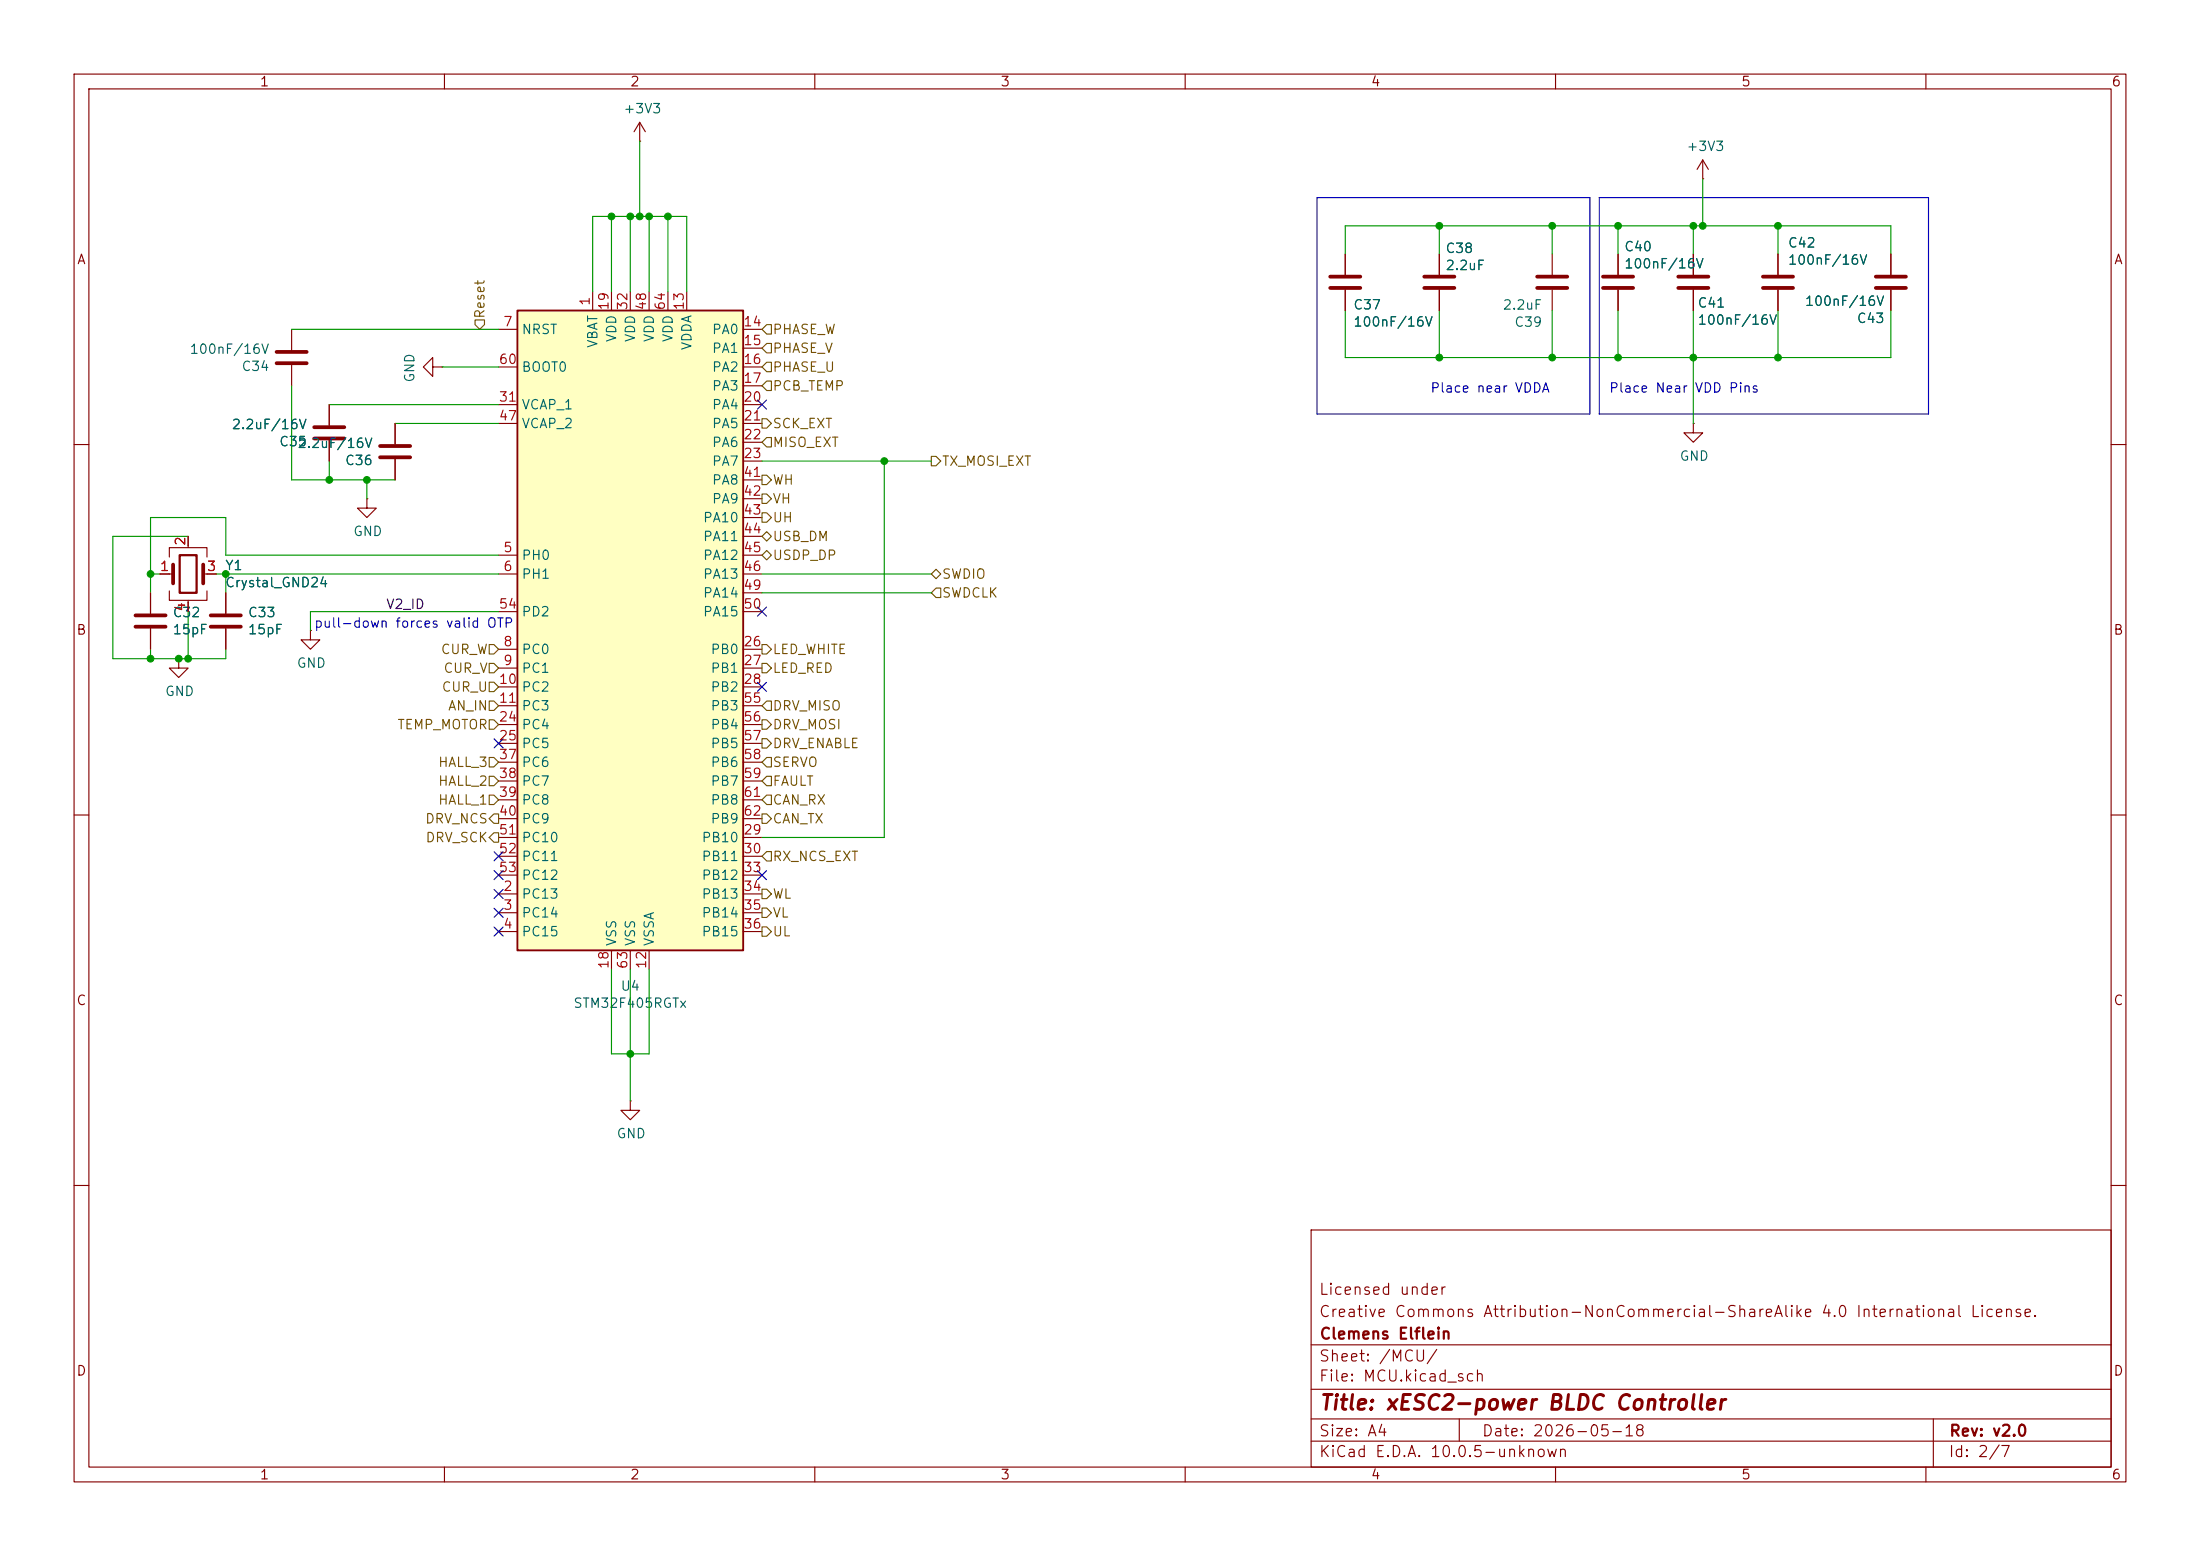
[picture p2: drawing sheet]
<svg xmlns="http://www.w3.org/2000/svg" width="297mm" height="210mm" viewBox="0 0 297 210" stroke-linecap="round" stroke-linejoin="round" font-family="sans-serif">
<g fill="none" stroke="#840000" stroke-width=".15">
<path d="M10 10h277v190h-277zM12 12h273v186h-273zM60 10v2M86.4 19.1h.1M86.4 16.5l-.8 1.3M86.4 16.5l.7 1.3M86.4 16.5v2.6M110 10v2M160 10v2M210 10v2M260 10v2M181.6 34.3v2.8"/>
<path d="M181.6 39.1v2.8M194.3 34.3v2.8M194.3 39.1v2.8M209.5 34.3v2.8M209.5 39.1v2.8M39.4 44.5v2.7M39.4 49.3v2.8M10 60h2M285 60h2M10 110h2M285 110h2M85.1 148.6v1.3h1.3l-1.3 1.2-1.3-1.2h1.3"/>
<path d="M85.1 148.6h.1M10 160h2M177 166h108v32h-108zM285 160h2M60 198v2M110 198v2M160 198v2M177 194.5h108M177 191.5h108M177 187.5h108M177 181.5h108M197 191.5v3"/>
<path d="M210 198v2M260 198v2M261 191.5v6.5"/>
</g>
<path d="M179.6 37.3h4M179.6 38.9h4M192.3 37.3h4M192.3 38.9h4M207.5 37.3h4.1M207.5 38.9h4.1M37.3 49h4.1M37.3 47.5h4.1" fill="none" stroke="#840000" stroke-width=".51"/>
<path d="M69.8 41.9h30.5v86.4h-30.5z" fill="#ffffc2"/>
<path d="M69.8 41.9h30.5v86.4h-30.5z" fill="none" stroke="#840000" stroke-width=".25"/>
<g fill="none" stroke="#840000" stroke-width=".15">
<path d="M80 39.4v2.5M82.5 39.4v2.5M85.1 39.4v2.5M87.6 39.4v2.5M90.2 39.4v2.5M92.7 39.4v2.5M181.6 34.3v2.8M181.6 39.1v2.8M194.3 34.3v2.8M194.3 39.1v2.8M218.4 34.3v2.8M218.4 39.1v2.8"/>
<path d="M228.6 34.3v2.8M228.6 39.1v2.8M229.9 24.1h.1M229.9 21.6l-.8 1.3M229.9 21.6l.7 1.3M229.9 21.6v2.5M240 34.3v2.8M240 39.1v2.8M255.3 34.3v2.8M255.3 39.1v2.8M44.4 54.6v2.8M44.4 59.4v2.8"/>
<path d="M53.3 57.2v2.7M58.4 49.5v-1.2l-1.3 1.2 1.3 1.3v-1.3h1.3M59.7 49.5h.1M67.3 44.5h2.5M67.3 49.5h2.5M67.3 54.6h2.5M67.3 57.2h2.5M100.3 44.5h2.6M100.3 47h2.6M100.3 49.5h2.6M100.3 52.1h2.6M100.3 54.6h2.6"/>
<path d="M100.3 57.2h2.6M100.3 59.7h2.6M228.6 57.2v1.2h1.3l-1.3 1.3-1.3-1.3h1.3M228.6 57.2h.1M21.6 77.5h1.8M22.9 75.2v-1.3h5v1.3M22.9 79.8v1.2h5v-1.2M25.4 72.4v1.5M27.4 77.5h1.8M49.5 67.3v1.3h1.3l-1.3 1.3-1.2-1.3h1.2M49.5 67.3h.1M53.3 62v2.8"/>
<path d="M67.3 74.9h2.5M67.3 77.5h2.5M100.3 74.9h2.6M100.3 77.5h2.6M100.3 62.2h2.6M100.3 64.8h2.6M100.3 67.3h2.6M100.3 69.9h2.6M100.3 72.4h2.6M20.3 80v2.8M20.3 84.8v2.8M24.1 88.9v1.3h1.3l-1.3 1.2-1.2-1.2h1.2"/>
<path d="M24.1 88.9h.1M25.4 81v1.6M30.5 80v2.8M30.5 84.8v2.8M41.9 85.1v1.3h1.3l-1.3 1.2-1.3-1.2h1.3M41.9 85.1h.1M67.3 87.6h2.5M67.3 90.2h2.5M67.3 92.7h2.5M67.3 95.3h2.5M67.3 97.8h2.5M67.3 82.6h2.5"/>
<path d="M100.3 87.6h2.6M100.3 90.2h2.6M100.3 92.7h2.6M100.3 95.3h2.6M100.3 97.8h2.6M100.3 80h2.6M100.3 82.6h2.6M67.3 100.3h2.5M67.3 113h2.5M67.3 115.6h2.5M67.3 118.1h2.5M67.3 102.9h2.5"/>
<path d="M67.3 105.4h2.5M67.3 108h2.5M67.3 110.5h2.5M100.3 100.3h2.6M100.3 113h2.6M100.3 115.6h2.6M100.3 118.1h2.6M100.3 102.9h2.6M100.3 105.4h2.6M100.3 108h2.6M100.3 110.5h2.6M67.3 120.7h2.5"/>
<path d="M67.3 123.2h2.5M67.3 125.7h2.5M82.5 128.3v2.5M85.1 128.3v2.5M87.6 128.3v2.5M100.3 120.7h2.6M100.3 123.2h2.6M100.3 125.7h2.6"/>
</g>
<g fill="none" stroke="#840000" stroke-width=".51">
<path d="M216.4 37.3h4.1M216.4 38.9h4.1M226.6 37.3h4M226.6 38.9h4M238 37.3h4.1M238 38.9h4.1M253.2 37.3h4.1M253.2 38.9h4.1M42.4 59.2h4.1M42.4 57.7h4.1M23.4 76.2v2.5M27.4 76.2v2.5"/>
<path d="M51.3 61.7h4.1M51.3 60.2h4.1M18.3 83.1h4.1M18.3 84.6h4.1M28.4 83.1h4.1M28.4 84.6h4.1"/>
</g>
<path d="M24.3 74.9h2.2v5.1h-2.2z" fill="none" stroke="#840000" stroke-width=".3"/>
<g fill="none" stroke="#725600" stroke-width=".15">
<path d="M64.1 43.2h1.3v.6l-.6 .7-.7-.7zM102.9 56.5h.6l.6 .7-.6 .6h-.6zM103.5 43.8h.6v1.3h-.6l-.6-.6zM103.5 46.4h.6v1.2h-.6l-.6-.6zM103.5 51.4h.6v1.3h-.6l-.6-.6zM103.5 48.9h.6v1.3h-.6l-.6-.7zM103.5 59.1h.6v1.2h-.6l-.6-.6zM102.9 66.7h.6l.6 .6-.6 .6h-.6zM102.9 64.1h.6l.6 .7-.6 .6h-.6zM102.9 72.4l.6-.6 .6 .6-.6 .6zM102.9 69.2h.6l.6 .7-.6 .6h-.6zM103.5 74.3l.6 .6-.6 .7-.6-.7z"/>
<path d="M125.7 61.6h.7l.6 .6-.6 .7h-.7zM125.7 77.5l.7-.7 .6 .7-.6 .6zM126.4 79.4h.6v1.2h-.6l-.7-.6zM66 89.5h.7l.6 .7-.6 .6h-.7zM66 94.6h.7l.6 .7-.6 .6h-.7zM66 92.1h.7l.6 .6-.6 .6h-.7zM66 87h.7l.6 .6-.6 .7h-.7zM66 97.2h.7l.6 .6-.6 .6h-.7zM102.9 99.7h.6l.6 .6-.6 .7h-.6zM102.9 87h.6l.6 .6-.6 .7h-.6zM102.9 97.2h.6l.6 .6-.6 .6h-.6zM102.9 89.5h.6l.6 .7-.6 .6h-.6z"/>
<path d="M103.5 94.6h.6v1.3h-.6l-.6-.6zM66 107.3h.7l.6 .7-.6 .6h-.7zM66 102.2h.7l.6 .7-.6 .6h-.7zM66 104.8h.7l.6 .6-.6 .6h-.7zM66.7 109.9h.6v1.2h-.6l-.7-.6zM66.7 112.4h.6v1.3h-.6l-.7-.7zM102.9 109.9h.6l.6 .6-.6 .6h-.6zM103.5 104.8h.6v1.2h-.6l-.6-.6zM103.5 107.3h.6v1.3h-.6l-.6-.6zM103.5 102.2h.6v1.3h-.6l-.6-.6zM103.5 114.9h.6v1.3h-.6l-.6-.6zM102.9 122.6h.6l.6 .6-.6 .6h-.6z"/>
<path d="M102.9 120h.6l.6 .7-.6 .6h-.6zM102.9 125.1h.6l.6 .6-.6 .7h-.6z"/>
</g>
<path d="M177.8 26.7h36.8v29.2h-36.8zM215.9 26.7h44.4v29.2h-44.4z" fill="none" stroke="#0000c2" stroke-width=".15"/>
<g fill="none" stroke="#009600" stroke-width=".15">
<path d="M86.4 19.1v10.1M80 39.4v-10.2h12.7v10.2M82.5 29.2v10.2M85.1 29.2v10.2M87.6 29.2v10.2M90.2 29.2v10.2M181.6 34.3v-3.8h73.7v3.8M194.3 30.5v3.8M209.5 30.5v3.8M218.4 30.5v3.8M228.6 30.5v3.8M229.9 24.1v6.4"/>
<path d="M240 30.5v3.8M39.4 52.1v12.7h13.9M39.4 44.5h27.9M44.4 54.6h22.9M53.3 57.2h14M59.7 49.5h7.6M181.6 41.9v6.4h73.7v-6.4M194.3 41.9v6.4M209.5 41.9v6.4M218.4 41.9v6.4M228.6 41.9v15.3M240 41.9v6.4"/>
<path d="M20.3 77.5h1.3M25.4 72.4h-10.2v16.5h15.3v-1.3M29.2 77.5h38.1M30.5 77.5v2.5M44.4 62.2v2.6M49.5 64.8v2.5M67.3 74.9h-36.8v-5h-10.2v10.1M102.9 62.2h22.8M102.9 77.5h22.8M119.4 62.2v50.8h-16.5M20.3 87.6v1.3M25.4 82.6v6.3"/>
<path d="M67.3 82.6h-25.4v2.5M102.9 80h22.8M82.5 130.8v11.4h5.1v-11.4M85.1 130.8v17.8"/>
</g>
<g fill="none" stroke="#000084" stroke-width=".15">
<path d="M102.3 54l1.2 1.2M103.5 54l-1.2 1.2M66.7 99.7l1.2 1.2M67.9 99.7l-1.2 1.2M102.3 81.9l1.2 1.3M102.3 92.1l1.2 1.2M103.5 81.9l-1.2 1.3M103.5 92.1l-1.2 1.2M66.7 115l1.2 1.2M66.7 117.5l1.2 1.2M67.9 115l-1.2 1.2M67.9 117.5l-1.2 1.2"/>
<path d="M102.3 117.5l1.2 1.2M103.5 117.5l-1.2 1.2M66.7 125.1l1.2 1.2M66.7 122.6l1.2 1.2M66.7 120l1.2 1.3M67.9 125.1l-1.2 1.2M67.9 122.6l-1.2 1.2M67.9 120l-1.2 1.3"/>
</g>
<g fill="#009600" stroke="#009600" stroke-width=".14">
<circle cx="20.3" cy="88.9" r=".46"/>
<circle cx="24.1" cy="88.9" r=".46"/>
<circle cx="25.4" cy="88.9" r=".46"/>
<circle cx="86.4" cy="29.2" r=".46"/>
<circle cx="87.6" cy="29.2" r=".46"/>
<circle cx="90.2" cy="29.2" r=".46"/>
<circle cx="85.1" cy="29.2" r=".46"/>
<circle cx="194.3" cy="30.5" r=".46"/>
<circle cx="119.4" cy="62.2" r=".46"/>
<circle cx="209.5" cy="48.3" r=".46"/>
<circle cx="194.3" cy="48.3" r=".46"/>
<circle cx="30.5" cy="77.5" r=".46"/>
<circle cx="82.5" cy="29.2" r=".46"/>
<circle cx="44.4" cy="64.8" r=".46"/>
<circle cx="49.5" cy="64.8" r=".46"/>
<circle cx="20.3" cy="77.5" r=".46"/>
<circle cx="209.5" cy="30.5" r=".46"/>
<circle cx="218.4" cy="30.5" r=".46"/>
<circle cx="228.6" cy="48.3" r=".46"/>
<circle cx="228.6" cy="30.5" r=".46"/>
<circle cx="229.9" cy="30.5" r=".46"/>
<circle cx="240" cy="48.3" r=".46"/>
<circle cx="240" cy="30.5" r=".46"/>
<circle cx="218.4" cy="48.3" r=".46"/>
<circle cx="85.1" cy="142.2" r=".46"/>
</g>
<text font-size="2" fill="#840000" x="178" y="190.8">Title: xESC2-power BLDC Controller</text>
<g font-size="1.5" fill="#840000">
<text x="178" y="178.1">Creative Commons Attribution-NonCommercial-ShareAlike 4.0 International License.</text>
<text x="178" y="175.1">Licensed under</text>
<text x="178" y="184.1">Sheet: /MCU/</text>
<text x="178" y="181.1">Clemens Elflein</text>
<text x="178" y="186.8">File: MCU.kicad_sch</text>
<text x="178" y="197">KiCad E.D.A. 10.0.5-unknown</text>
<text x="178" y="194.2">Size: A4</text>
<text x="200" y="194.2">Date: 2026-05-18</text>
<text x="263" y="197">Id: 2/7</text>
<text x="263" y="194.2">Rev: v2.0</text>
</g>
<g font-size="1.3" fill="#840000">
<text x="35" y="12">1</text>
<text x="85" y="12">2</text>
<text x="135" y="12">3</text>
<text x="185" y="12">4</text>
<text x="235" y="12">5</text>
<text x="285" y="12">6</text>
<text x="10.3" y="36">A</text>
<text x="285.3" y="36">A</text>
<text x="10.2" y="86">B</text>
<text x="285.2" y="86">B</text>
<text x="10.2" y="136">C</text>
<text x="285.2" y="136">C</text>
<text x="10.2" y="186">D</text>
<text x="285.2" y="186">D</text>
<text x="35" y="200">1</text>
<text x="85" y="200">2</text>
<text x="135" y="200">3</text>
<text x="185" y="200">4</text>
<text x="235" y="200">5</text>
<text x="285" y="200">6</text>
</g>
<g font-size="1.3" fill="#006464">
<text x="84.1" y="15.6">+3V3</text>
<text x="227.6" y="20.7">+3V3</text>
<text x="195.1" y="34.5">C38</text>
<text x="219.2" y="34.2">C40</text>
<text x="241.3" y="33.7">C42</text>
<text x="195.1" y="36.8">2.2uF</text>
<text x="219.2" y="36.5">100nF/16V</text>
<text x="229.1" y="41.8">C41</text>
<text x="241.3" y="36">100nF/16V</text>
<text x="243.6" y="41.6">100nF/16V</text>
<text x="70.3" y="45.4">NRST</text>
<text x="81" y="47.1" transform="rotate(-90 81 47.1)">VBAT</text>
<text x="83.5" y="46.3" transform="rotate(-90 83.5 46.3)">VDD</text>
<text x="86.1" y="46.3" transform="rotate(-90 86.1 46.3)">VDD</text>
<text x="88.6" y="46.3" transform="rotate(-90 88.6 46.3)">VDD</text>
<text x="91.1" y="46.3" transform="rotate(-90 91.1 46.3)">VDD</text>
<text x="93.7" y="47.4" transform="rotate(-90 93.7 47.4)">VDDA</text>
<text x="96" y="45.4">PA0</text>
<text x="96" y="48">PA1</text>
<text x="182.6" y="42.1">C37</text>
<text x="182.6" y="44.4">100nF/16V</text>
<text x="202.8" y="42.1">2.2uF</text>
<text x="204.4" y="44.4">C39</text>
<text x="229.1" y="44.1">100nF/16V</text>
<text x="250.6" y="43.9">C43</text>
<text x="25.5" y="48.1">100nF/16V</text>
<text x="32.5" y="50.4">C34</text>
<text x="56.3" y="51.7" transform="rotate(-90 56.3 51.7)">GND</text>
<text x="70.3" y="50.5">BOOT0</text>
<text x="96" y="50.5">PA2</text>
<text x="96" y="53">PA3</text>
<text x="31.2" y="58.2">2.2uF/16V</text>
<text x="70.3" y="55.6">VCAP_1</text>
<text x="70.3" y="58.1">VCAP_2</text>
<text x="96" y="55.6">PA4</text>
<text x="96" y="58.1">PA5</text>
<text x="37.6" y="60.6">C35</text>
<text x="40.1" y="60.8">2.2uF/16V</text>
<text x="46.5" y="63.1">C36</text>
<text x="96" y="60.7">PA6</text>
<text x="96" y="63.2">PA7</text>
<text x="96" y="65.7">PA8</text>
<text x="226.7" y="62.5">GND</text>
<text x="94.8" y="70.8">PA10</text>
<text x="96" y="68.3">PA9</text>
<text x="30.3" y="77.3">Y1</text>
<text x="47.6" y="72.7">GND</text>
<text x="70.3" y="75.9">PH0</text>
<text x="94.8" y="73.4">PA11</text>
<text x="94.8" y="75.9">PA12</text>
<text x="23.2" y="83.6">C32</text>
<text x="30.3" y="79.6">Crystal_GND24</text>
<text x="33.4" y="83.6">C33</text>
<text x="70.3" y="78.4">PH1</text>
<text x="70.3" y="83.5">PD2</text>
<text x="94.8" y="78.4">PA13</text>
<text x="94.8" y="81">PA14</text>
<text x="94.8" y="83.5">PA15</text>
<text x="23.2" y="85.9">15pF</text>
<text x="33.4" y="85.9">15pF</text>
<text x="70.3" y="88.6">PC0</text>
<text x="95.8" y="88.6">PB0</text>
<text x="22.2" y="94.3">GND</text>
<text x="40" y="90.4">GND</text>
<text x="70.3" y="91.1">PC1</text>
<text x="70.3" y="93.7">PC2</text>
<text x="95.8" y="91.1">PB1</text>
<text x="95.8" y="93.7">PB2</text>
<text x="70.3" y="96.2">PC3</text>
<text x="70.3" y="98.8">PC4</text>
<text x="70.3" y="101.3">PC5</text>
<text x="95.8" y="96.2">PB3</text>
<text x="95.8" y="98.8">PB4</text>
<text x="95.8" y="101.3">PB5</text>
<text x="70.3" y="103.8">PC6</text>
<text x="70.3" y="106.4">PC7</text>
<text x="95.8" y="103.8">PB6</text>
<text x="95.8" y="106.4">PB7</text>
<text x="70.3" y="108.9">PC8</text>
<text x="70.3" y="111.5">PC9</text>
<text x="70.3" y="114">PC10</text>
<text x="94.6" y="114">PB10</text>
<text x="95.8" y="108.9">PB8</text>
<text x="95.8" y="111.5">PB9</text>
<text x="70.3" y="116.5">PC11</text>
<text x="70.3" y="119.1">PC12</text>
<text x="94.6" y="116.5">PB11</text>
<text x="94.6" y="119.1">PB12</text>
<text x="70.3" y="121.6">PC13</text>
<text x="70.3" y="124.2">PC14</text>
<text x="94.6" y="121.6">PB13</text>
<text x="94.6" y="124.2">PB14</text>
<text x="70.3" y="126.7">PC15</text>
<text x="83.5" y="127.8" transform="rotate(-90 83.5 127.8)">VSS</text>
<text x="86.1" y="127.8" transform="rotate(-90 86.1 127.8)">VSS</text>
<text x="88.6" y="127.8" transform="rotate(-90 88.6 127.8)">VSSA</text>
<text x="94.6" y="126.7">PB15</text>
<text x="77.3" y="136.3">STM32F405RGTx</text>
<text x="83.7" y="134">U4</text>
<text x="83.2" y="153.9">GND</text>
</g>
<g font-size="1.3" fill="#a90000">
<text x="79.9" y="41.4" transform="rotate(-90 79.9 41.4)">1</text>
<text x="82.5" y="42" transform="rotate(-90 82.5 42)">19</text>
<text x="85" y="42" transform="rotate(-90 85 42)">32</text>
<text x="87.5" y="42" transform="rotate(-90 87.5 42)">48</text>
<text x="90.1" y="42" transform="rotate(-90 90.1 42)">64</text>
<text x="92.6" y="42" transform="rotate(-90 92.6 42)">13</text>
<text x="67.8" y="44.4">7</text>
<text x="100.3" y="44.4">14</text>
<text x="100.3" y="46.9">15</text>
<text x="67.2" y="49.4">60</text>
<text x="100.3" y="49.4">16</text>
<text x="100.3" y="52">17</text>
<text x="67.2" y="54.5">31</text>
<text x="67.2" y="57.1">47</text>
<text x="100.3" y="54.5">20</text>
<text x="100.3" y="57.1">21</text>
<text x="100.3" y="59.6">22</text>
<text x="100.3" y="62.1">23</text>
<text x="100.3" y="64.7">41</text>
<text x="100.3" y="67.2">42</text>
<text x="100.3" y="69.8">43</text>
<text x="21.5" y="77.4">1</text>
<text x="25.3" y="73.8" transform="rotate(-90 25.3 73.8)">2</text>
<text x="27.8" y="77.4">3</text>
<text x="67.8" y="74.8">5</text>
<text x="67.8" y="77.4">6</text>
<text x="100.3" y="72.3">44</text>
<text x="100.3" y="74.8">45</text>
<text x="100.3" y="77.4">46</text>
<text x="25.3" y="82.6" transform="rotate(-90 25.3 82.6)">4</text>
<text x="67.2" y="82.5">54</text>
<text x="100.3" y="79.9">49</text>
<text x="100.3" y="82.5">50</text>
<text x="67.8" y="87.5">8</text>
<text x="100.3" y="87.5">26</text>
<text x="67.2" y="92.6">10</text>
<text x="67.2" y="95.2">11</text>
<text x="67.8" y="90.1">9</text>
<text x="100.3" y="90.1">27</text>
<text x="100.3" y="92.6">28</text>
<text x="100.3" y="95.2">55</text>
<text x="67.2" y="97.7">24</text>
<text x="67.2" y="100.2">25</text>
<text x="100.3" y="97.7">56</text>
<text x="100.3" y="100.2">57</text>
<text x="67.2" y="102.8">37</text>
<text x="67.2" y="105.3">38</text>
<text x="67.2" y="107.9">39</text>
<text x="100.3" y="102.8">58</text>
<text x="100.3" y="105.3">59</text>
<text x="100.3" y="107.9">61</text>
<text x="67.2" y="110.4">40</text>
<text x="67.2" y="112.9">51</text>
<text x="100.3" y="112.9">29</text>
<text x="100.3" y="110.4">62</text>
<text x="67.2" y="115.5">52</text>
<text x="67.2" y="118">53</text>
<text x="100.3" y="115.5">30</text>
<text x="100.3" y="118">33</text>
<text x="67.8" y="120.6">2</text>
<text x="67.8" y="123.1">3</text>
<text x="67.8" y="125.6">4</text>
<text x="100.3" y="120.6">34</text>
<text x="100.3" y="123.1">35</text>
<text x="100.3" y="125.6">36</text>
<text x="82.5" y="130.9" transform="rotate(-90 82.5 130.9)">18</text>
<text x="85" y="130.9" transform="rotate(-90 85 130.9)">63</text>
<text x="87.5" y="130.9" transform="rotate(-90 87.5 130.9)">12</text>
</g>
<g font-size="1.3" fill="#725600">
<text x="65.7" y="43.1" transform="rotate(-90 65.7 43.1)">Reset</text>
<text x="104.2" y="45.4">PHASE_W</text>
<text x="104.2" y="48">PHASE_V</text>
<text x="104.2" y="53">PCB_TEMP</text>
<text x="104.2" y="50.5">PHASE_U</text>
<text x="104.2" y="58.1">SCK_EXT</text>
<text x="104.2" y="60.7">MISO_EXT</text>
<text x="104.2" y="65.7">WH</text>
<text x="127.1" y="63.2">TX_MOSI_EXT</text>
<text x="104.2" y="68.3">VH</text>
<text x="104.2" y="70.8">UH</text>
<text x="104.2" y="75.9">USDP_DP</text>
<text x="104.2" y="73.4">USB_DM</text>
<text x="127.1" y="81">SWDCLK</text>
<text x="127.1" y="78.4">SWDIO</text>
<text x="59.4" y="88.6">CUR_W</text>
<text x="104.2" y="88.6">LED_WHITE</text>
<text x="59.5" y="93.7">CUR_U</text>
<text x="59.8" y="91.1">CUR_V</text>
<text x="104.2" y="91.1">LED_RED</text>
<text x="53.6" y="98.8">TEMP_MOTOR</text>
<text x="60.4" y="96.2">AN_IN</text>
<text x="104.2" y="101.3">DRV_ENABLE</text>
<text x="104.2" y="96.2">DRV_MISO</text>
<text x="104.2" y="98.8">DRV_MOSI</text>
<text x="59.1" y="103.8">HALL_3</text>
<text x="59.1" y="106.4">HALL_2</text>
<text x="104.2" y="106.4">FAULT</text>
<text x="104.2" y="103.8">SERVO</text>
<text x="57.3" y="111.5">DRV_NCS</text>
<text x="57.4" y="114">DRV_SCK</text>
<text x="59.1" y="108.9">HALL_1</text>
<text x="104.2" y="108.9">CAN_RX</text>
<text x="104.2" y="111.5">CAN_TX</text>
<text x="104.2" y="116.5">RX_NCS_EXT</text>
<text x="104.2" y="124.2">VL</text>
<text x="104.2" y="121.6">WL</text>
<text x="104.2" y="126.7">UL</text>
</g>
<g font-size="1.3" fill="#0000c2">
<text x="193" y="53.3">Place near VDDA</text>
<text x="217.1" y="53.3">Place Near</text>
<text x="228.7" y="53.3">VDD Pins</text>
<text x="42.3" y="85">pull-down forces valid OTP</text>
</g>
<text font-size="1.3" fill="#0f0f0f" x="52" y="82.5">V2_ID</text>
</svg>
